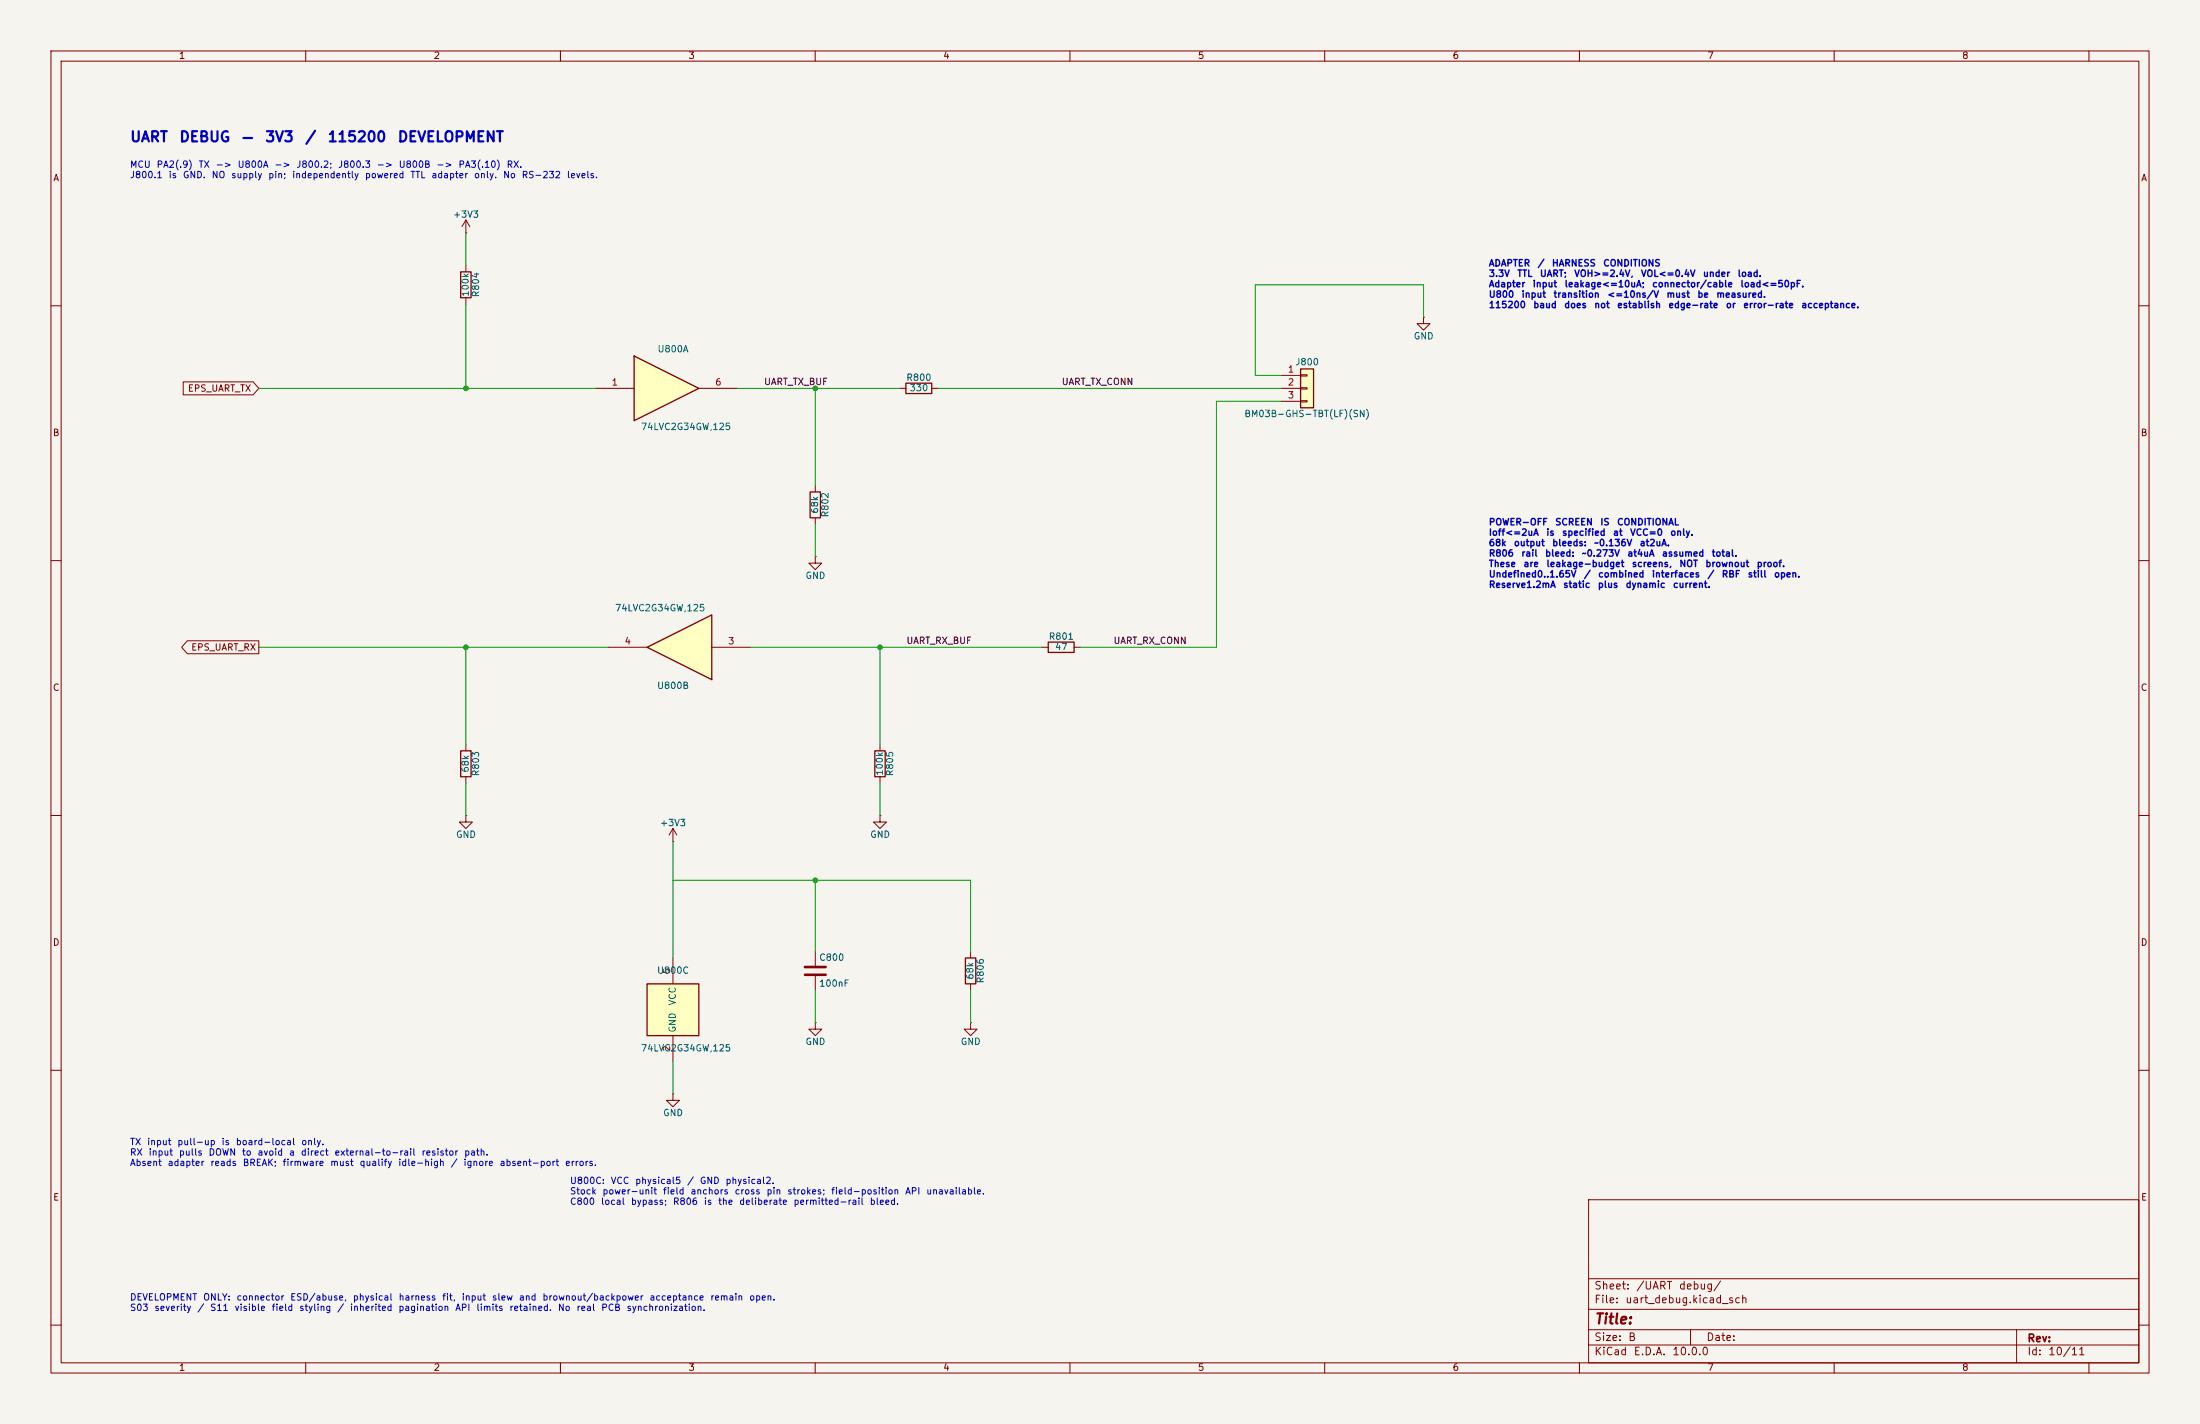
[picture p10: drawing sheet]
<svg xmlns="http://www.w3.org/2000/svg" width="432mm" height="279mm" viewBox="0 0 432 279" stroke-linecap="round" stroke-linejoin="round" font-family="sans-serif">
<path d="M0 0h431.8v279.4h-431.8z" fill="#f5f4ef" stroke="#f5f4ef" stroke-width=".2"/>
<g fill="none" stroke="#840000" stroke-width=".2">
<path d="M10 10h411.8v259.4h-411.8zM12 12h407.8v255.4h-407.8zM60 10v2M110 10v2M160 10v2M210 10v2M260 10v2M310 10v2M360 10v2M410 10v2M10 60h2M419.8 60h2"/>
<path d="M160 95.3v1.2M10 110h2M160 101.6v1.3M419.8 110h2M10 160h2M419.8 160h2M91.4 160v1.3h1.3l-1.3 1.3-1.2-1.3h1.2M91.4 160h.1M172.7 160v1.3h1.3l-1.3 1.3-1.3-1.3h1.3M172.7 160h.1M10 210h2M132.1 214.6v1.3h1.2l-1.2 1.3-1.3-1.3h1.3"/>
<path d="M132.1 214.6h.1M419.8 210h2M311.8 235.4h108v32h-108zM10 260h2M311.8 256.9h108M311.8 250.9h108M419.8 260h2M60 267.4v2M110 267.4v2M160 267.4v2M210 267.4v2M260 267.4v2"/>
<path d="M310 267.4v2M311.8 263.9h108M311.8 260.9h108M331.8 260.9v3M360 267.4v2M395.8 260.9v6.5M410 267.4v2"/>
</g>
<path d="M159 96.5h2v5.1h-2z" fill="none" stroke="#840000" stroke-width=".25"/>
<path d="M127 193h10.2v10.2h-10.2z" fill="#ffffc2"/>
<path d="M177.8 75.2h5.1v2h-5.1zM90.4 147.3h2.1v5.1h-2.1zM127 193h10.2v10.2h-10.2z" fill="none" stroke="#840000" stroke-width=".25"/>
<path d="M176.5 76.2h1.3M182.9 76.2h1.2M279.4 62.2v1.3h1.3l-1.3 1.3-1.3-1.3h1.3M279.4 62.2h.1M91.4 146.1v1.2M91.4 152.4v1.3M132.1 188v5M132.1 203.2v5.1" fill="none" stroke="#840000" stroke-width=".2"/>
<path d="M255.3 72.4h2.5v7.6h-2.5z" fill="#ffffc2"/>
<path d="M255.3 72.4h2.5v7.6h-2.5zM205.7 126h5.1v2h-5.1z" fill="none" stroke="#840000" stroke-width=".25"/>
<path d="M251.5 73.7h3.8M251.5 76.2h3.8M251.5 78.7h3.8M255.3 73.5h1.2v.3h-1.2zM255.3 76.1h1.2v.2h-1.2zM255.3 78.6h1.2v.3h-1.2zM204.5 127h1.2M210.8 127h1.3M132.1 165.1h.1M132.1 162.6l-.8 1.2M132.1 162.6l.7 1.2M132.1 162.6v2.5" fill="none" stroke="#840000" stroke-width=".2"/>
<path d="M127 127l12.7-6.3v12.7z" fill="#ffffc2"/>
<path d="M127 127l12.7-6.3v12.7zM171.7 147.3h2v5.1h-2z" fill="none" stroke="#840000" stroke-width=".25"/>
<path d="M160 109.2v1.3h1.3l-1.3 1.3-1.3-1.3h1.3M160 109.2h.1M119.4 127h7.6M139.7 127h7.6M172.7 146.1v1.2M172.7 152.4v1.3M160 200.7v1.2h1.3l-1.3 1.3-1.3-1.3h1.3M160 200.7h.1M190.5 200.7v1.2h1.3l-1.3 1.3-1.3-1.3h1.3M190.5 200.7h.1" fill="none" stroke="#840000" stroke-width=".2"/>
<path d="M124.5 69.9l12.7 6.3-12.7 6.4z" fill="#ffffc2"/>
<path d="M90.4 53.3h2.1v5.1h-2.1zM124.5 69.9l12.7 6.3-12.7 6.4zM189.5 188h2v5h-2z" fill="none" stroke="#840000" stroke-width=".25"/>
<g fill="none" stroke="#840000" stroke-width=".2">
<path d="M91.4 45.7h.1M91.4 43.2v2.5M91.4 52.1v1.2M91.4 58.4v1.3M91.4 43.2l-.7 1.3M91.4 43.2l.8 1.3M36 74.9h13.7l1.1 1.3-1.1 1.3h-13.7zM116.8 76.2h7.7M137.2 76.2h7.6M36.8 125.7h14v2.6h-14l-1.1-1.3zM160 186.7v2.8M160 191.5v2.8"/>
<path d="M190.5 186.7v1.3M190.5 193v1.3"/>
</g>
<path d="M158 189.7h4.1M158 191.3h4.1" fill="none" stroke="#840000" stroke-width=".51"/>
<g fill="none" stroke="#009600" stroke-width=".2">
<path d="M91.4 45.7v6.4M91.4 59.7v16.5M50.8 76.2h66M144.8 76.2h31.7M160 76.2v19.1M184.1 76.2h67.4M251.5 78.7h-12.7v48.3h-26.7M279.4 62.2v-6.3h-33v17.8h5.1M160 102.9v6.3M50.8 127h68.6M91.4 127v19.1M147.3 127h57.2"/>
<path d="M172.7 127v19.1M91.4 153.7v6.3M172.7 153.7v6.3M132.1 172.7h58.4v14M132.1 165.1v22.9M160 172.7v14M160 194.3v6.4M190.5 194.3v6.4M132.1 208.3v6.3"/>
</g>
<g fill="#009600" stroke="#009600" stroke-width=".2">
<circle cx="91.4" cy="127" r=".46"/>
<circle cx="160" cy="172.7" r=".46"/>
<circle cx="91.4" cy="76.2" r=".46"/>
<circle cx="160" cy="76.2" r=".46"/>
<circle cx="172.7" cy="127" r=".46"/>
</g>
<g font-size="2" fill="#0000c2">
<text x="25.4" y="28.3">UART</text>
<text x="35.1" y="28.3">DEBUG</text>
<text x="47.3" y="28.3">—</text>
<text x="51.9" y="28.3">3V3</text>
<text x="59.7" y="28.3">/</text>
<text x="64.2" y="28.3">115200</text>
<text x="77.9" y="28.3">DEVELOPMENT</text>
</g>
<text font-size="2" fill="#840000" x="312.8" y="260.3">Title:</text>
<g font-size="1.5" fill="#840000">
<text x="312.8" y="256.1">File:</text>
<text x="312.8" y="253.4">Sheet:</text>
<text x="318.9" y="256.1">uart_debug.kicad_sch</text>
<text x="321" y="253.4">/UART</text>
<text x="329.4" y="253.4">debug/</text>
<text x="312.8" y="263.5">Size:</text>
<text x="319.5" y="263.5">B</text>
<text x="334.8" y="263.5">Date:</text>
<text x="397.8" y="263.7">Rev:</text>
<text x="312.8" y="266.3">KiCad</text>
<text x="320.5" y="266.3">E.D.A.</text>
<text x="328.1" y="266.3">10.0.0</text>
<text x="397.8" y="266.3">Id:</text>
<text x="401.9" y="266.3">10/11</text>
</g>
<g font-size="1.3" fill="#840000">
<text x="35" y="11.9">1</text>
<text x="85" y="11.9">2</text>
<text x="135" y="11.9">3</text>
<text x="185" y="11.9">4</text>
<text x="235" y="11.9">5</text>
<text x="285" y="11.9">6</text>
<text x="335" y="11.9">7</text>
<text x="385" y="11.9">8</text>
<text x="10.3" y="35.9">A</text>
<text x="420.1" y="35.9">A</text>
<text x="36.8" y="77.2">EPS_UART_TX</text>
<text x="10.3" y="85.9">B</text>
<text x="420.1" y="85.9">B</text>
<text x="37.4" y="128">EPS_UART_RX</text>
<text x="10.3" y="135.9">C</text>
<text x="420.1" y="135.9">C</text>
<text x="10.3" y="185.9">D</text>
<text x="420.1" y="185.9">D</text>
<text x="10.3" y="235.9">E</text>
<text x="420.1" y="235.9">E</text>
<text x="35" y="269.3">1</text>
<text x="85" y="269.3">2</text>
<text x="135" y="269.3">3</text>
<text x="185" y="269.3">4</text>
<text x="235" y="269.3">5</text>
<text x="285" y="269.3">6</text>
<text x="335" y="269.3">7</text>
<text x="385" y="269.3">8</text>
</g>
<g font-size="1.3" fill="#0000c2">
<text x="25.4" y="33.2">MCU</text>
<text x="25.4" y="35.3">J800.1</text>
<text x="30.6" y="33.2">PA2(.9)</text>
<text x="33" y="35.3">is</text>
<text x="35.8" y="35.3">GND.</text>
<text x="38.9" y="33.2">TX</text>
<text x="41.4" y="35.3">NO</text>
<text x="42.2" y="33.2">-&gt;</text>
<text x="45.3" y="35.3">supply</text>
<text x="46.5" y="33.2">U800A</text>
<text x="52.5" y="35.3">pin;</text>
<text x="53.8" y="33.2">-&gt;</text>
<text x="57.2" y="35.3">independently</text>
<text x="58.1" y="33.2">J800.2;</text>
<text x="66.3" y="33.2">J800.3</text>
<text x="71.5" y="35.3">powered</text>
<text x="73.8" y="33.2">-&gt;</text>
<text x="78.1" y="33.2">U800B</text>
<text x="80.4" y="35.3">TTL</text>
<text x="84.6" y="35.3">adapter</text>
<text x="85.5" y="33.2">-&gt;</text>
<text x="89.9" y="33.2">PA3(.10)</text>
<text x="92.9" y="35.3">only.</text>
<text x="98.6" y="35.3">No</text>
<text x="99.3" y="33.2">RX.</text>
<text x="102.3" y="35.3">RS-232</text>
<text x="111.1" y="35.3">levels.</text>
<text x="292.1" y="52.6">ADAPTER</text>
<text x="301.7" y="52.6">/</text>
<text x="304.5" y="52.6">HARNESS</text>
<text x="314.5" y="52.6">CONDITIONS</text>
<text x="292.1" y="54.6">3.3V</text>
<text x="292.1" y="56.7">Adapter</text>
<text x="292.1" y="58.7">U800</text>
<text x="297.7" y="54.6">TTL</text>
<text x="298.5" y="58.7">input</text>
<text x="300.7" y="56.7">input</text>
<text x="302.1" y="54.6">UART;</text>
<text x="304.8" y="58.7">transition</text>
<text x="307" y="56.7">leakage&lt;=10uA;</text>
<text x="308.9" y="54.6">VOH&gt;=2.4V,</text>
<text x="315.3" y="58.7">&lt;=10ns/V</text>
<text x="322" y="54.6">VOL&lt;=0.4V</text>
<text x="324.2" y="56.7">connector/cable</text>
<text x="327" y="58.7">must</text>
<text x="333" y="58.7">be</text>
<text x="334.1" y="54.6">under</text>
<text x="336.8" y="58.7">measured.</text>
<text x="340.9" y="54.6">load.</text>
<text x="341.5" y="56.7">load&lt;=50pF.</text>
<text x="292.1" y="60.8">115200</text>
<text x="300.8" y="60.8">baud</text>
<text x="306.9" y="60.8">does</text>
<text x="312.8" y="60.8">not</text>
<text x="317.3" y="60.8">establish</text>
<text x="327.4" y="60.8">edge-rate</text>
<text x="338.6" y="60.8">or</text>
<text x="342" y="60.8">error-rate</text>
<text x="353.4" y="60.8">acceptance.</text>
<text x="292.1" y="103.4">POWER-OFF</text>
<text x="292.1" y="105.4">Ioff&lt;=2uA</text>
<text x="292.1" y="107.5">68k</text>
<text x="297" y="107.5">output</text>
<text x="303.4" y="105.4">is</text>
<text x="304.5" y="107.5">bleeds:</text>
<text x="305.1" y="103.4">SCREEN</text>
<text x="306.5" y="105.4">specified</text>
<text x="312.8" y="107.5">~0.136V</text>
<text x="314" y="103.4">IS</text>
<text x="316.5" y="105.4">at</text>
<text x="317.3" y="103.4">CONDITIONAL</text>
<text x="319.8" y="105.4">VCC=0</text>
<text x="321.7" y="107.5">at2uA.</text>
<text x="327.7" y="105.4">only.</text>
<text x="292.1" y="109.5">R806</text>
<text x="292.1" y="111.6">These</text>
<text x="292.1" y="113.6">Undefined0..1.65V</text>
<text x="298.5" y="109.5">rail</text>
<text x="298.9" y="111.6">are</text>
<text x="303.2" y="109.5">bleed:</text>
<text x="303.4" y="111.6">leakage-budget</text>
<text x="310.4" y="109.5">~0.273V</text>
<text x="310.8" y="113.6">/</text>
<text x="313.6" y="113.6">combined</text>
<text x="319.3" y="109.5">at4uA</text>
<text x="320.2" y="111.6">screens,</text>
<text x="324.1" y="113.6">interfaces</text>
<text x="326.1" y="109.5">assumed</text>
<text x="329.5" y="111.6">NOT</text>
<text x="334.6" y="111.6">brownout</text>
<text x="335" y="113.6">/</text>
<text x="335.8" y="109.5">total.</text>
<text x="337.8" y="113.6">RBF</text>
<text x="342.9" y="113.6">still</text>
<text x="344.7" y="111.6">proof.</text>
<text x="348.1" y="113.6">open.</text>
<text x="292.1" y="115.6">Reserve1.2mA</text>
<text x="306.7" y="115.6">static</text>
<text x="313.5" y="115.6">plus</text>
<text x="319" y="115.6">dynamic</text>
<text x="328.2" y="115.6">current.</text>
<text x="25.4" y="225">TX</text>
<text x="25.4" y="227">RX</text>
<text x="28.7" y="225">input</text>
<text x="29.1" y="227">input</text>
<text x="34.7" y="225">pull-up</text>
<text x="35" y="227">pulls</text>
<text x="40.8" y="227">DOWN</text>
<text x="43.4" y="225">is</text>
<text x="46.2" y="225">board-local</text>
<text x="47.4" y="227">to</text>
<text x="50.4" y="227">avoid</text>
<text x="56.6" y="227">a</text>
<text x="58.9" y="227">direct</text>
<text x="59" y="225">only.</text>
<text x="65.5" y="227">external-to-rail</text>
<text x="82.6" y="227">resistor</text>
<text x="91" y="227">path.</text>
<text x="25.4" y="229.1">Absent</text>
<text x="32.8" y="229.1">adapter</text>
<text x="41.2" y="229.1">reads</text>
<text x="47.5" y="229.1">BREAK;</text>
<text x="55.4" y="229.1">firmware</text>
<text x="64.7" y="229.1">must</text>
<text x="70.5" y="229.1">qualify</text>
<text x="78" y="229.1">idle-high</text>
<text x="88.3" y="229.1">/</text>
<text x="90.8" y="229.1">ignore</text>
<text x="97.9" y="229.1">absent-port</text>
<text x="110.8" y="229.1">errors.</text>
<text x="111.8" y="232.6">U800C:</text>
<text x="119.8" y="232.6">VCC</text>
<text x="124.6" y="232.6">physical5</text>
<text x="134.7" y="232.6">/</text>
<text x="137.2" y="232.6">GND</text>
<text x="142.3" y="232.6">physical2.</text>
<text x="111.8" y="234.7">Stock</text>
<text x="111.8" y="236.7">C800</text>
<text x="117.8" y="236.7">local</text>
<text x="118.1" y="234.7">power-unit</text>
<text x="123.7" y="236.7">bypass;</text>
<text x="130" y="234.7">field</text>
<text x="132" y="236.7">R806</text>
<text x="135.4" y="234.7">anchors</text>
<text x="138" y="236.7">is</text>
<text x="140.8" y="236.7">the</text>
<text x="144.1" y="234.7">cross</text>
<text x="145" y="236.7">deliberate</text>
<text x="150.3" y="234.7">pin</text>
<text x="154.4" y="234.7">strokes;</text>
<text x="155.6" y="236.7">permitted-rail</text>
<text x="163" y="234.7">field-position</text>
<text x="170.6" y="236.7">bleed.</text>
<text x="177.6" y="234.7">API</text>
<text x="181.7" y="234.7">unavailable.</text>
<text x="25.4" y="255.5">DEVELOPMENT</text>
<text x="25.4" y="257.5">S03</text>
<text x="30.2" y="257.5">severity</text>
<text x="38.6" y="257.5">/</text>
<text x="39.8" y="255.5">ONLY:</text>
<text x="41.1" y="257.5">S11</text>
<text x="45.9" y="257.5">visible</text>
<text x="46.3" y="255.5">connector</text>
<text x="53.2" y="257.5">field</text>
<text x="56.9" y="255.5">ESD/abuse,</text>
<text x="58.6" y="257.5">styling</text>
<text x="66.1" y="257.5">/</text>
<text x="68.6" y="257.5">inherited</text>
<text x="69.2" y="255.5">physical</text>
<text x="78.1" y="257.5">pagination</text>
<text x="78.1" y="255.5">harness</text>
<text x="86.7" y="255.5">fit,</text>
<text x="89.2" y="257.5">API</text>
<text x="90.5" y="255.5">input</text>
<text x="93.4" y="257.5">limits</text>
<text x="96.5" y="255.5">slew</text>
<text x="99.9" y="257.5">retained.</text>
<text x="101.7" y="255.5">and</text>
<text x="106.4" y="255.5">brownout/backpower</text>
<text x="109.4" y="257.5">No</text>
<text x="113" y="257.5">real</text>
<text x="117.9" y="257.5">PCB</text>
<text x="122.9" y="257.5">synchronization.</text>
<text x="127.4" y="255.5">acceptance</text>
<text x="139.3" y="255.5">remain</text>
<text x="146.9" y="255.5">open.</text>
</g>
<g font-size="1.3" fill="#006464">
<text x="88.8" y="43">+3V3</text>
<text x="92.3" y="58.3" transform="rotate(-90 92.3 58.3)">100k</text>
<text x="94.3" y="58.4" transform="rotate(-90 94.3 58.4)">R804</text>
<text x="129" y="69.4">U800A</text>
<text x="254.1" y="72">J800</text>
<text x="277.4" y="66.9">GND</text>
<text x="177.8" y="75">R800</text>
<text x="178.4" y="77.1">330</text>
<text x="244.1" y="82.1">BM03B-GHS-TBT(LF)(SN)</text>
<text x="125.7" y="84.7">74LVC2G34GW,125</text>
<text x="160.9" y="100.9" transform="rotate(-90 160.9 100.9)">68k</text>
<text x="162.9" y="101.6" transform="rotate(-90 162.9 101.6)">R802</text>
<text x="158" y="113.9">GND</text>
<text x="120.6" y="120.2">74LVC2G34GW,125</text>
<text x="205.7" y="125.8">R801</text>
<text x="207" y="127.9">47</text>
<text x="128.9" y="135.5">U800B</text>
<text x="92.3" y="151.7" transform="rotate(-90 92.3 151.7)">68k</text>
<text x="94.3" y="152.4" transform="rotate(-90 94.3 152.4)">R803</text>
<text x="173.6" y="152.3" transform="rotate(-90 173.6 152.3)">100k</text>
<text x="175.6" y="152.4" transform="rotate(-90 175.6 152.4)">R805</text>
<text x="89.4" y="164.7">GND</text>
<text x="129.4" y="162.4">+3V3</text>
<text x="170.7" y="164.7">GND</text>
<text x="128.9" y="191.4">U800C</text>
<text x="160.7" y="188.8">C800</text>
<text x="132.9" y="197.4" transform="rotate(-90 132.9 197.4)">VCC</text>
<text x="160.7" y="193.9">100nF</text>
<text x="191.4" y="192.3" transform="rotate(-90 191.4 192.3)">68k</text>
<text x="193.4" y="193.1" transform="rotate(-90 193.4 193.1)">R806</text>
<text x="132.9" y="202.7" transform="rotate(-90 132.9 202.7)">GND</text>
<text x="125.7" y="206.6">74LVC2G34GW,125</text>
<text x="158" y="205.3">GND</text>
<text x="188.5" y="205.3">GND</text>
<text x="130" y="219.3">GND</text>
</g>
<g font-size="1.3" fill="#a90000">
<text x="119.9" y="75.9">1</text>
<text x="140.3" y="75.9">6</text>
<text x="252.7" y="73.4">1</text>
<text x="252.7" y="75.9">2</text>
<text x="252.7" y="78.5">3</text>
<text x="122.5" y="126.7">4</text>
<text x="142.8" y="126.7">3</text>
<text x="131.8" y="191.2" transform="rotate(-90 131.8 191.2)">5</text>
<text x="131.8" y="206.4" transform="rotate(-90 131.8 206.4)">2</text>
</g>
<g font-size="1.3" fill="#0f0f0f">
<text x="149.9" y="75.9">UART_TX_BUF</text>
<text x="208.3" y="75.9">UART_TX_CONN</text>
<text x="177.8" y="126.7">UART_RX_BUF</text>
<text x="218.4" y="126.7">UART_RX_CONN</text>
</g>
</svg>
